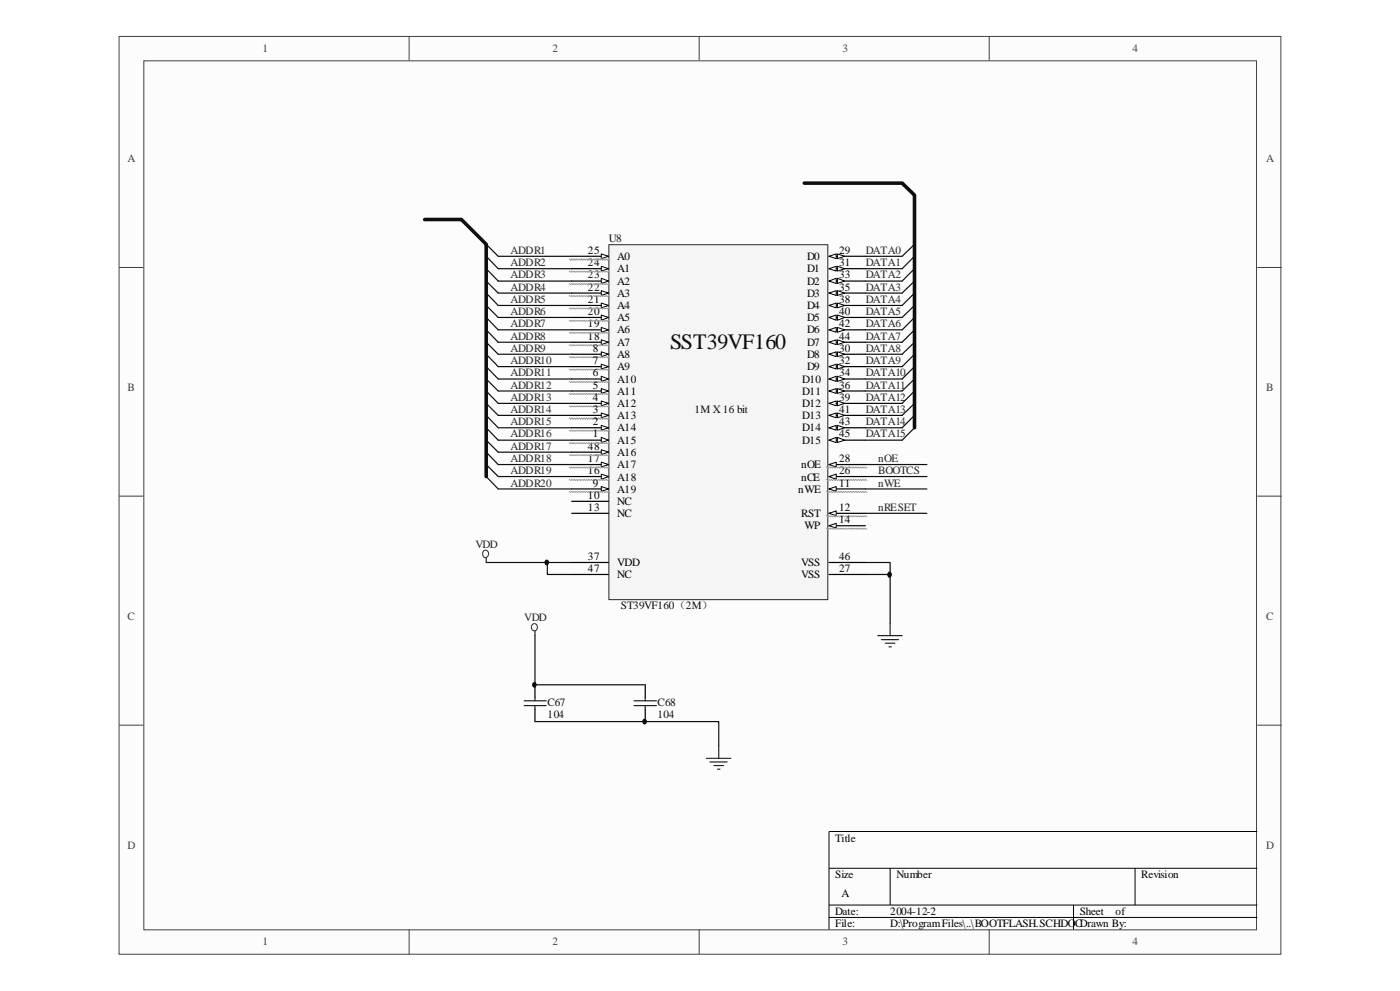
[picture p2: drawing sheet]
<svg xmlns="http://www.w3.org/2000/svg" width="297mm" height="210mm" viewBox="0 0 297 210" stroke-linecap="round" stroke-linejoin="round" font-family="sans-serif">
<path d="M25.3 7.8h246.1v194.3h-246.1z" fill="#fcfcfc"/>
<path d="M25.2 7.7h246.2v194.4h-246.2z" fill="none" stroke="#404040" stroke-width=".21"/>
<path d="M30.6 13h235.7v183.9h-235.7z" fill="#fcfcfc"/>
<g fill="none" stroke="#404040" stroke-width=".21">
<path d="M30.5 12.9h235.8v184h-235.8zM86.7 7.6v5.2M148.2 7.6v5.2M209.6 7.6v5.2M25.2 56.7h5.2M266.4 56.7h5.2M25.2 105.1h5.2M266.4 105.1h5.2M25.2 153.6h5.2M266.4 153.6h5.2M86.7 196.9v5.2M148.2 196.9v5.2"/>
<path d="M209.6 196.9v5.2"/>
</g>
<path d="M266.4 176.1h-90.7v20.8M175.7 183.9h90.7M175.7 191.7h90.7M175.7 194.3h90.7M188.6 183.9v7.8M227.5 191.7v5.2M240.5 183.9v7.8" fill="none" stroke="#000" stroke-width=".21"/>
<g fill="none" stroke="#0e0e0e" stroke-width=".25">
<path d="M193.8 51.7l-2.6 2.6h-7.8M193.8 54.3l-2.6 2.6h-7.8M193.8 56.9l-2.6 2.6h-7.8M193.8 59.5l-2.6 2.6h-7.8M193.8 62.1l-2.6 2.6h-7.8M193.8 64.7l-2.6 2.5h-7.8M193.8 67.2l-2.6 2.7h-7.8M193.8 69.9l-2.6 2.6h-7.8M193.8 72.5l-2.6 2.5h-7.8M193.8 75l-2.6 2.7h-7.8M193.8 77.7l-2.6 2.6h-7.8M183.4 98.4h13"/>
<path d="M193.8 80.3l-2.6 2.5h-7.8M193.8 82.8l-2.6 2.6h-7.8M193.8 85.4l-2.6 2.6h-7.8M193.8 88l-2.6 2.6h-7.8M193.8 90.6l-2.6 2.6h-7.8M103 119.1h18.2M183.4 119.1h5.2v13M183.4 100.9h13M183.4 103.6h13M113.4 134.6v10.4h23.3M183.4 121.7h5.2M113.4 152.8h38.9v5.2"/>
</g>
<path d="M102.4 116.7a.75 .75 0 0 1 1.2 .3 .75 .75 0 0 1-.5 1.1 .77 .77 0 0 1-.8-.5 .77 .77 0 0 1 .1-.9zM112.8 132.3a.68 .68 0 0 1 .9 .1 .68 .68 0 0 1 0 .9 .68 .68 0 0 1-.9 .1 .9 .9 0 0 1 0-1.1z" fill="none" stroke="#262626" stroke-width=".21"/>
<path d="M103 118.1v1M113.4 133.6v1M186 134.6h5.2M186.8 135.5h3.6M187.6 136.2h2.1M188.4 137h.5M188.6 132.1v2.5M152.3 158v2.6M149.7 160.6h5.2M150.5 161.4h3.6M151.3 162.2h2M152.1 162.9h.5" fill="none" stroke="#262626" stroke-width=".25"/>
<path d="M170.4 38.8h20.8l2.6 2.5v49.3" fill="none" stroke="#0e0e0e" stroke-width=".76"/>
<path d="M113.4 145v2.7M113.4 150.2v2.6M136.7 145v2.7M136.7 150.2v2.6" fill="none" stroke="#000" stroke-width=".25"/>
<path d="M111.1 148.4h4.6M111.1 149.5h4.6M113.4 147.7v.7M113.4 149.5v.7M134.4 148.4h4.7M134.4 149.5h4.7M136.7 147.7v.7M136.7 149.5v.7" fill="none" stroke="#1c1c1c" stroke-width=".25"/>
<path d="M129.1 51.9h46.3v75.1h-46.3z" fill="#f5f5f5"/>
<path d="M129 51.8h46.4v75.2h-46.4z" fill="none" stroke="#262626" stroke-width=".21"/>
<path d="M121.2 100.9h7.7" fill="none" stroke="#000" stroke-width=".25"/>
<path d="M127.4 100.4l1.5 .5-1.5 .6z" fill-rule="evenodd" fill="#fcfcfc" stroke="#000" stroke-width=".21"/>
<path d="M120.6 101.5l.3 .3 .3-.3 .2 .3 .3-.3 .2 .3 .3-.3 .2 .3 .4-.3 .2 .3 .3-.3 .2 .3 .3-.3 .2 .3 .3-.3 .2 .3 .3-.3 .3 .3 .2-.3 .3 .3 .2-.3 .3 .3 .2-.3 .4 .3 .2-.3 .3 .3 .2-.3 .3 .3 .2-.3 .3 .3 .2-.3 .3 .3 .2-.3 .3 .3" fill="none" stroke="#9f9f9f" stroke-width=".21"/>
<path d="M121.2 98.4h7.7" fill="none" stroke="#000" stroke-width=".25"/>
<path d="M127.4 97.9l1.5 .5-1.5 .5z" fill-rule="evenodd" fill="#fcfcfc" stroke="#000" stroke-width=".21"/>
<path d="M120.6 98.9l.3 .3 .3-.3 .2 .3 .3-.3 .2 .3 .3-.3 .2 .3 .4-.3 .2 .3 .3-.3 .2 .3 .3-.3 .2 .3 .3-.3 .2 .3 .3-.3 .3 .3 .2-.3 .3 .3 .2-.3 .3 .3 .2-.3 .4 .3 .2-.3 .3 .3 .2-.3 .3 .3 .2-.3 .3 .3 .2-.3 .3 .3 .2-.3 .3 .3" fill="none" stroke="#9f9f9f" stroke-width=".21"/>
<path d="M121.2 72.5h7.7" fill="none" stroke="#000" stroke-width=".25"/>
<path d="M127.4 72l1.5 .5-1.5 .5z" fill-rule="evenodd" fill="#fcfcfc" stroke="#000" stroke-width=".21"/>
<path d="M120.6 73l.3 .3 .3-.3 .2 .3 .3-.3 .2 .3 .3-.3 .2 .3 .4-.3 .2 .3 .3-.3 .2 .3 .3-.3 .2 .3 .3-.3 .2 .3 .3-.3 .3 .3 .2-.3 .3 .3 .2-.3 .3 .3 .2-.3 .4 .3 .2-.3 .3 .3 .2-.3 .3 .3 .2-.3 .3 .3 .2-.3 .3 .3 .2-.3 .3 .3" fill="none" stroke="#9f9f9f" stroke-width=".21"/>
<path d="M121.2 69.9h7.7" fill="none" stroke="#000" stroke-width=".25"/>
<path d="M127.4 69.4l1.5 .5-1.5 .5z" fill-rule="evenodd" fill="#fcfcfc" stroke="#000" stroke-width=".21"/>
<path d="M120.6 70.4l.3 .2 .3-.2 .2 .2 .3-.2 .2 .2 .3-.2 .2 .2 .4-.2 .2 .2 .3-.2 .2 .2 .3-.2 .2 .2 .3-.2 .2 .2 .3-.2 .3 .2 .2-.2 .3 .2 .2-.2 .3 .2 .2-.2 .4 .2 .2-.2 .3 .2 .2-.2 .3 .2 .2-.2 .3 .2 .2-.2 .3 .2 .2-.2 .3 .2" fill="none" stroke="#9f9f9f" stroke-width=".21"/>
<path d="M121.2 67.2h7.7" fill="none" stroke="#000" stroke-width=".25"/>
<path d="M127.4 66.7l1.5 .5-1.5 .6z" fill-rule="evenodd" fill="#fcfcfc" stroke="#000" stroke-width=".21"/>
<path d="M120.6 67.8l.3 .3 .3-.3 .2 .3 .3-.3 .2 .3 .3-.3 .2 .3 .4-.3 .2 .3 .3-.3 .2 .3 .3-.3 .2 .3 .3-.3 .2 .3 .3-.3 .3 .3 .2-.3 .3 .3 .2-.3 .3 .3 .2-.3 .4 .3 .2-.3 .3 .3 .2-.3 .3 .3 .2-.3 .3 .3 .2-.3 .3 .3 .2-.3 .3 .3" fill="none" stroke="#9f9f9f" stroke-width=".21"/>
<path d="M121.2 64.7h7.7" fill="none" stroke="#000" stroke-width=".25"/>
<path d="M127.4 64.2l1.5 .5-1.5 .5z" fill-rule="evenodd" fill="#fcfcfc" stroke="#000" stroke-width=".21"/>
<path d="M120.6 65.2l.3 .3 .3-.3 .2 .3 .3-.3 .2 .3 .3-.3 .2 .3 .4-.3 .2 .3 .3-.3 .2 .3 .3-.3 .2 .3 .3-.3 .2 .3 .3-.3 .3 .3 .2-.3 .3 .3 .2-.3 .3 .3 .2-.3 .4 .3 .2-.3 .3 .3 .2-.3 .3 .3 .2-.3 .3 .3 .2-.3 .3 .3 .2-.3 .3 .3" fill="none" stroke="#9f9f9f" stroke-width=".21"/>
<path d="M121.2 62.1h7.7" fill="none" stroke="#000" stroke-width=".25"/>
<path d="M127.4 61.6l1.5 .5-1.5 .5z" fill-rule="evenodd" fill="#fcfcfc" stroke="#000" stroke-width=".21"/>
<path d="M120.6 62.6l.3 .2 .3-.2 .2 .2 .3-.2 .2 .2 .3-.2 .2 .2 .4-.2 .2 .2 .3-.2 .2 .2 .3-.2 .2 .2 .3-.2 .2 .2 .3-.2 .3 .2 .2-.2 .3 .2 .2-.2 .3 .2 .2-.2 .4 .2 .2-.2 .3 .2 .2-.2 .3 .2 .2-.2 .3 .2 .2-.2 .3 .2 .2-.2 .3 .2" fill="none" stroke="#9f9f9f" stroke-width=".21"/>
<path d="M121.2 59.5h7.7" fill="none" stroke="#000" stroke-width=".25"/>
<path d="M127.4 58.9l1.5 .6-1.5 .5z" fill-rule="evenodd" fill="#fcfcfc" stroke="#000" stroke-width=".21"/>
<path d="M120.6 60l.3 .3 .3-.3 .2 .3 .3-.3 .2 .3 .3-.3 .2 .3 .4-.3 .2 .3 .3-.3 .2 .3 .3-.3 .2 .3 .3-.3 .2 .3 .3-.3 .3 .3 .2-.3 .3 .3 .2-.3 .3 .3 .2-.3 .4 .3 .2-.3 .3 .3 .2-.3 .3 .3 .2-.3 .3 .3 .2-.3 .3 .3 .2-.3 .3 .3" fill="none" stroke="#9f9f9f" stroke-width=".21"/>
<path d="M121.2 56.9h7.7" fill="none" stroke="#000" stroke-width=".25"/>
<path d="M127.4 56.4l1.5 .5-1.5 .5z" fill-rule="evenodd" fill="#fcfcfc" stroke="#000" stroke-width=".21"/>
<path d="M120.6 57.4l.3 .3 .3-.3 .2 .3 .3-.3 .2 .3 .3-.3 .2 .3 .4-.3 .2 .3 .3-.3 .2 .3 .3-.3 .2 .3 .3-.3 .2 .3 .3-.3 .3 .3 .2-.3 .3 .3 .2-.3 .3 .3 .2-.3 .4 .3 .2-.3 .3 .3 .2-.3 .3 .3 .2-.3 .3 .3 .2-.3 .3 .3 .2-.3 .3 .3" fill="none" stroke="#9f9f9f" stroke-width=".21"/>
<path d="M121.2 54.3h7.7" fill="none" stroke="#000" stroke-width=".25"/>
<path d="M127.4 53.8l1.5 .5-1.5 .5z" fill-rule="evenodd" fill="#fcfcfc" stroke="#000" stroke-width=".21"/>
<path d="M120.6 54.8l.3 .3 .3-.3 .2 .3 .3-.3 .2 .3 .3-.3 .2 .3 .4-.3 .2 .3 .3-.3 .2 .3 .3-.3 .2 .3 .3-.3 .2 .3 .3-.3 .3 .3 .2-.3 .3 .3 .2-.3 .3 .3 .2-.3 .4 .3 .2-.3 .3 .3 .2-.3 .3 .3 .2-.3 .3 .3 .2-.3 .3 .3 .2-.3 .3 .3" fill="none" stroke="#9f9f9f" stroke-width=".21"/>
<path d="M175.7 100.9h7.7" fill="none" stroke="#000" stroke-width=".25"/>
<path d="M175.7 100.9l1.5-.5v1.1z" fill-rule="evenodd" fill="#fcfcfc" stroke="#000" stroke-width=".21"/>
<path d="M175.1 101.5l.3 .3 .3-.3 .2 .3 .3-.3 .2 .3 .3-.3 .3 .3 .2-.3 .3 .3 .2-.3 .3 .3 .2-.3 .3 .3 .2-.3 .3 .3 .2-.3 .4 .3 .2-.3 .3 .3 .2-.3 .3 .3 .2-.3 .3 .3 .3-.3 .2 .3 .3-.3 .2 .3 .3-.3 .2 .3 .3-.3 .2 .3 .3-.3 .3 .3" fill="none" stroke="#9f9f9f" stroke-width=".21"/>
<path d="M175.7 98.4h7.7M175.7 121.7h7.7" fill="none" stroke="#000" stroke-width=".25"/>
<path d="M175.7 98.4l1.5-.5v1z" fill-rule="evenodd" fill="#fcfcfc" stroke="#000" stroke-width=".21"/>
<path d="M175.1 98.9l.3 .3 .3-.3 .2 .3 .3-.3 .2 .3 .3-.3 .3 .3 .2-.3 .3 .3 .2-.3 .3 .3 .2-.3 .3 .3 .2-.3 .3 .3 .2-.3 .4 .3 .2-.3 .3 .3 .2-.3 .3 .3 .2-.3 .3 .3 .3-.3 .2 .3 .3-.3 .2 .3 .3-.3 .2 .3 .3-.3 .2 .3 .3-.3 .3 .3" fill="none" stroke="#9f9f9f" stroke-width=".21"/>
<path d="M175.7 54.3h7.7" fill="none" stroke="#000" stroke-width=".25"/>
<g fill="#fcfcfc" stroke="#000" stroke-width=".21">
<path d="M175.7 54.3l1.5-.5v1z" fill-rule="evenodd"/>
<path d="M177.5 53.8l1.5 .5-1.5 .5z" fill-rule="evenodd"/>
</g>
<path d="M175.7 75h7.7" fill="none" stroke="#000" stroke-width=".25"/>
<g fill="#fcfcfc" stroke="#000" stroke-width=".21">
<path d="M175.7 75l1.5-.5v1z" fill-rule="evenodd"/>
<path d="M177.5 74.5l1.5 .5-1.5 .5z" fill-rule="evenodd"/>
</g>
<path d="M175.7 56.9h7.7" fill="none" stroke="#000" stroke-width=".25"/>
<g fill="#fcfcfc" stroke="#000" stroke-width=".21">
<path d="M175.7 56.9l1.5-.5v1z" fill-rule="evenodd"/>
<path d="M177.5 56.4l1.5 .5-1.5 .5z" fill-rule="evenodd"/>
</g>
<path d="M175.7 77.7h7.7" fill="none" stroke="#000" stroke-width=".25"/>
<g fill="#fcfcfc" stroke="#000" stroke-width=".21">
<path d="M175.7 77.7l1.5-.6v1.1z" fill-rule="evenodd"/>
<path d="M177.5 77.1l1.5 .6-1.5 .5z" fill-rule="evenodd"/>
</g>
<path d="M175.7 59.5h7.7" fill="none" stroke="#000" stroke-width=".25"/>
<g fill="#fcfcfc" stroke="#000" stroke-width=".21">
<path d="M175.7 59.5l1.5-.6v1.1z" fill-rule="evenodd"/>
<path d="M177.5 58.9l1.5 .6-1.5 .5z" fill-rule="evenodd"/>
</g>
<path d="M175.7 80.3h7.7" fill="none" stroke="#000" stroke-width=".25"/>
<g fill="#fcfcfc" stroke="#000" stroke-width=".21">
<path d="M175.7 80.3l1.5-.6v1.1z" fill-rule="evenodd"/>
<path d="M177.5 79.7l1.5 .6-1.5 .5z" fill-rule="evenodd"/>
</g>
<path d="M175.7 62.1h7.7" fill="none" stroke="#000" stroke-width=".25"/>
<g fill="#fcfcfc" stroke="#000" stroke-width=".21">
<path d="M175.7 62.1l1.5-.5v1z" fill-rule="evenodd"/>
<path d="M177.5 61.6l1.5 .5-1.5 .5z" fill-rule="evenodd"/>
</g>
<path d="M175.7 64.7h7.7M121.2 119.1h7.7" fill="none" stroke="#000" stroke-width=".25"/>
<g fill="#fcfcfc" stroke="#000" stroke-width=".21">
<path d="M175.7 64.7l1.5-.5v1z" fill-rule="evenodd"/>
<path d="M177.5 64.2l1.5 .5-1.5 .5z" fill-rule="evenodd"/>
</g>
<path d="M175.7 85.4h7.7" fill="none" stroke="#000" stroke-width=".25"/>
<g fill="#fcfcfc" stroke="#000" stroke-width=".21">
<path d="M175.7 85.4l1.5-.5v1.1z" fill-rule="evenodd"/>
<path d="M177.5 84.9l1.5 .5-1.5 .6z" fill-rule="evenodd"/>
</g>
<path d="M175.7 88h7.7" fill="none" stroke="#000" stroke-width=".25"/>
<g fill="#fcfcfc" stroke="#000" stroke-width=".21">
<path d="M175.7 88l1.5-.5v1z" fill-rule="evenodd"/>
<path d="M177.5 87.5l1.5 .5-1.5 .5z" fill-rule="evenodd"/>
</g>
<path d="M175.7 69.9h7.7" fill="none" stroke="#000" stroke-width=".25"/>
<g fill="#fcfcfc" stroke="#000" stroke-width=".21">
<path d="M175.7 69.9l1.5-.5v1z" fill-rule="evenodd"/>
<path d="M177.5 69.4l1.5 .5-1.5 .5z" fill-rule="evenodd"/>
</g>
<path d="M175.7 90.6h7.7" fill="none" stroke="#000" stroke-width=".25"/>
<g fill="#fcfcfc" stroke="#000" stroke-width=".21">
<path d="M175.7 90.6l1.5-.5v1z" fill-rule="evenodd"/>
<path d="M177.5 90.1l1.5 .5-1.5 .5z" fill-rule="evenodd"/>
</g>
<path d="M175.7 72.5h7.7" fill="none" stroke="#000" stroke-width=".25"/>
<g fill="#fcfcfc" stroke="#000" stroke-width=".21">
<path d="M175.7 72.5l1.5-.5v1z" fill-rule="evenodd"/>
<path d="M177.5 72l1.5 .5-1.5 .5z" fill-rule="evenodd"/>
</g>
<path d="M175.7 93.2h7.7" fill="none" stroke="#000" stroke-width=".25"/>
<g fill="#fcfcfc" stroke="#000" stroke-width=".21">
<path d="M175.7 93.2l1.5-.6v1.1z" fill-rule="evenodd"/>
<path d="M177.5 92.6l1.5 .6-1.5 .5z" fill-rule="evenodd"/>
</g>
<path d="M121.2 95.8h7.7M175.7 119.1h7.7" fill="none" stroke="#000" stroke-width=".25"/>
<path d="M127.4 95.3l1.5 .5-1.5 .5z" fill-rule="evenodd" fill="#fcfcfc" stroke="#000" stroke-width=".21"/>
<path d="M120.6 96.3l.3 .2 .3-.2 .2 .2 .3-.2 .2 .2 .3-.2 .2 .2 .4-.2 .2 .2 .3-.2 .2 .2 .3-.2 .2 .2 .3-.2 .2 .2 .3-.2 .3 .2 .2-.2 .3 .2 .2-.2 .3 .2 .2-.2 .4 .2 .2-.2 .3 .2 .2-.2 .3 .2 .2-.2 .3 .2 .2-.2 .3 .2 .2-.2 .3 .2" fill="none" stroke="#9f9f9f" stroke-width=".21"/>
<path d="M175.7 103.6h7.7" fill="none" stroke="#000" stroke-width=".25"/>
<path d="M175.7 103.6l1.5-.5v1z" fill-rule="evenodd" fill="#fcfcfc" stroke="#000" stroke-width=".21"/>
<path d="M175.1 104.1l.3 .2 .3-.2 .2 .2 .3-.2 .2 .2 .3-.2 .3 .2 .2-.2 .3 .2 .2-.2 .3 .2 .2-.2 .3 .2 .2-.2 .3 .2 .2-.2 .4 .2 .2-.2 .3 .2 .2-.2 .3 .2 .2-.2 .3 .2 .3-.2 .2 .2 .3-.2 .2 .2 .3-.2 .2 .2 .3-.2 .2 .2 .3-.2 .3 .2" fill="none" stroke="#9f9f9f" stroke-width=".21"/>
<path d="M121.2 103.6h7.7" fill="none" stroke="#000" stroke-width=".25"/>
<path d="M127.4 103.1l1.5 .5-1.5 .5z" fill-rule="evenodd" fill="#fcfcfc" stroke="#000" stroke-width=".21"/>
<path d="M120.6 104.1l.3 .2 .3-.2 .2 .2 .3-.2 .2 .2 .3-.2 .2 .2 .4-.2 .2 .2 .3-.2 .2 .2 .3-.2 .2 .2 .3-.2 .2 .2 .3-.2 .3 .2 .2-.2 .3 .2 .2-.2 .3 .2 .2-.2 .4 .2 .2-.2 .3 .2 .2-.2 .3 .2 .2-.2 .3 .2 .2-.2 .3 .2 .2-.2 .3 .2" fill="none" stroke="#9f9f9f" stroke-width=".21"/>
<path d="M121.2 75h7.7" fill="none" stroke="#000" stroke-width=".25"/>
<path d="M127.4 74.5l1.5 .5-1.5 .5z" fill-rule="evenodd" fill="#fcfcfc" stroke="#000" stroke-width=".21"/>
<path d="M120.6 75.5l.3 .3 .3-.3 .2 .3 .3-.3 .2 .3 .3-.3 .2 .3 .4-.3 .2 .3 .3-.3 .2 .3 .3-.3 .2 .3 .3-.3 .2 .3 .3-.3 .3 .3 .2-.3 .3 .3 .2-.3 .3 .3 .2-.3 .4 .3 .2-.3 .3 .3 .2-.3 .3 .3 .2-.3 .3 .3 .2-.3 .3 .3 .2-.3 .3 .3" fill="none" stroke="#9f9f9f" stroke-width=".21"/>
<path d="M121.2 77.7h7.7" fill="none" stroke="#000" stroke-width=".25"/>
<path d="M127.4 77.1l1.5 .6-1.5 .5z" fill-rule="evenodd" fill="#fcfcfc" stroke="#000" stroke-width=".21"/>
<path d="M120.6 78.2l.3 .2 .3-.2 .2 .2 .3-.2 .2 .2 .3-.2 .2 .2 .4-.2 .2 .2 .3-.2 .2 .2 .3-.2 .2 .2 .3-.2 .2 .2 .3-.2 .3 .2 .2-.2 .3 .2 .2-.2 .3 .2 .2-.2 .4 .2 .2-.2 .3 .2 .2-.2 .3 .2 .2-.2 .3 .2 .2-.2 .3 .2 .2-.2 .3 .2" fill="none" stroke="#9f9f9f" stroke-width=".21"/>
<path d="M121.2 80.3h7.7" fill="none" stroke="#000" stroke-width=".25"/>
<path d="M127.4 79.7l1.5 .6-1.5 .5z" fill-rule="evenodd" fill="#fcfcfc" stroke="#000" stroke-width=".21"/>
<path d="M120.6 80.8l.3 .2 .3-.2 .2 .2 .3-.2 .2 .2 .3-.2 .2 .2 .4-.2 .2 .2 .3-.2 .2 .2 .3-.2 .2 .2 .3-.2 .2 .2 .3-.2 .3 .2 .2-.2 .3 .2 .2-.2 .3 .2 .2-.2 .4 .2 .2-.2 .3 .2 .2-.2 .3 .2 .2-.2 .3 .2 .2-.2 .3 .2 .2-.2 .3 .2" fill="none" stroke="#9f9f9f" stroke-width=".21"/>
<path d="M121.2 82.8h7.7" fill="none" stroke="#000" stroke-width=".25"/>
<path d="M127.4 82.3l1.5 .5-1.5 .5z" fill-rule="evenodd" fill="#fcfcfc" stroke="#000" stroke-width=".21"/>
<path d="M120.6 83.3l.3 .3 .3-.3 .2 .3 .3-.3 .2 .3 .3-.3 .2 .3 .4-.3 .2 .3 .3-.3 .2 .3 .3-.3 .2 .3 .3-.3 .2 .3 .3-.3 .3 .3 .2-.3 .3 .3 .2-.3 .3 .3 .2-.3 .4 .3 .2-.3 .3 .3 .2-.3 .3 .3 .2-.3 .3 .3 .2-.3 .3 .3 .2-.3 .3 .3" fill="none" stroke="#9f9f9f" stroke-width=".21"/>
<path d="M121.2 85.4h7.7" fill="none" stroke="#000" stroke-width=".25"/>
<path d="M127.4 84.9l1.5 .5-1.5 .6z" fill-rule="evenodd" fill="#fcfcfc" stroke="#000" stroke-width=".21"/>
<path d="M120.6 86l.3 .2 .3-.2 .2 .2 .3-.2 .2 .2 .3-.2 .2 .2 .4-.2 .2 .2 .3-.2 .2 .2 .3-.2 .2 .2 .3-.2 .2 .2 .3-.2 .3 .2 .2-.2 .3 .2 .2-.2 .3 .2 .2-.2 .4 .2 .2-.2 .3 .2 .2-.2 .3 .2 .2-.2 .3 .2 .2-.2 .3 .2 .2-.2 .3 .2" fill="none" stroke="#9f9f9f" stroke-width=".21"/>
<path d="M121.2 88h7.7" fill="none" stroke="#000" stroke-width=".25"/>
<path d="M127.4 87.5l1.5 .5-1.5 .5z" fill-rule="evenodd" fill="#fcfcfc" stroke="#000" stroke-width=".21"/>
<path d="M120.6 88.5l.3 .3 .3-.3 .2 .3 .3-.3 .2 .3 .3-.3 .2 .3 .4-.3 .2 .3 .3-.3 .2 .3 .3-.3 .2 .3 .3-.3 .2 .3 .3-.3 .3 .3 .2-.3 .3 .3 .2-.3 .3 .3 .2-.3 .4 .3 .2-.3 .3 .3 .2-.3 .3 .3 .2-.3 .3 .3 .2-.3 .3 .3 .2-.3 .3 .3" fill="none" stroke="#9f9f9f" stroke-width=".21"/>
<path d="M121.2 90.6h7.7" fill="none" stroke="#000" stroke-width=".25"/>
<path d="M127.4 90.1l1.5 .5-1.5 .5z" fill-rule="evenodd" fill="#fcfcfc" stroke="#000" stroke-width=".21"/>
<path d="M120.6 91.1l.3 .3 .3-.3 .2 .3 .3-.3 .2 .3 .3-.3 .2 .3 .4-.3 .2 .3 .3-.3 .2 .3 .3-.3 .2 .3 .3-.3 .2 .3 .3-.3 .3 .3 .2-.3 .3 .3 .2-.3 .3 .3 .2-.3 .4 .3 .2-.3 .3 .3 .2-.3 .3 .3 .2-.3 .3 .3 .2-.3 .3 .3 .2-.3 .3 .3" fill="none" stroke="#9f9f9f" stroke-width=".21"/>
<path d="M121.2 93.2h7.7" fill="none" stroke="#000" stroke-width=".25"/>
<path d="M127.4 92.6l1.5 .6-1.5 .5z" fill-rule="evenodd" fill="#fcfcfc" stroke="#000" stroke-width=".21"/>
<path d="M120.6 93.7l.3 .3 .3-.3 .2 .3 .3-.3 .2 .3 .3-.3 .2 .3 .4-.3 .2 .3 .3-.3 .2 .3 .3-.3 .2 .3 .3-.3 .2 .3 .3-.3 .3 .3 .2-.3 .3 .3 .2-.3 .3 .3 .2-.3 .4 .3 .2-.3 .3 .3 .2-.3 .3 .3 .2-.3 .3 .3 .2-.3 .3 .3 .2-.3 .3 .3" fill="none" stroke="#9f9f9f" stroke-width=".21"/>
<path d="M175.7 67.2h7.7" fill="none" stroke="#000" stroke-width=".25"/>
<g fill="#fcfcfc" stroke="#000" stroke-width=".21">
<path d="M175.7 67.2l1.5-.5v1.1z" fill-rule="evenodd"/>
<path d="M177.5 66.7l1.5 .5-1.5 .6z" fill-rule="evenodd"/>
</g>
<path d="M175.7 82.8h7.7" fill="none" stroke="#000" stroke-width=".25"/>
<g fill="#fcfcfc" stroke="#000" stroke-width=".21">
<path d="M175.7 82.8l1.5-.5v1z" fill-rule="evenodd"/>
<path d="M177.5 82.3l1.5 .5-1.5 .5z" fill-rule="evenodd"/>
</g>
<path d="M121.2 106.2h7.7M175.7 108.7h7.7M121.2 121.7h7.7" fill="none" stroke="#000" stroke-width=".25"/>
<path d="M175.7 108.7l1.5-.5v1z" fill-rule="evenodd" fill="#fcfcfc" stroke="#000" stroke-width=".21"/>
<path d="M175.1 109.2l.3 .3 .3-.3 .2 .3 .3-.3 .2 .3 .3-.3 .3 .3 .2-.3 .3 .3 .2-.3 .3 .3 .2-.3 .3 .3 .2-.3 .3 .3 .2-.3 .4 .3 .2-.3 .3 .3 .2-.3 .3 .3 .2-.3 .3 .3 .3-.3 .2 .3 .3-.3 .2 .3 .3-.3 .2 .3 .3-.3 .2 .3 .3-.3 .3 .3" fill="none" stroke="#9f9f9f" stroke-width=".21"/>
<path d="M175.7 111.4h7.7" fill="none" stroke="#000" stroke-width=".25"/>
<path d="M175.7 111.4l1.5-.6v1.1z" fill-rule="evenodd" fill="#fcfcfc" stroke="#000" stroke-width=".21"/>
<path d="M175.1 111.9l.3 .2 .3-.2 .2 .2 .3-.2 .2 .2 .3-.2 .3 .2 .2-.2 .3 .2 .2-.2 .3 .2 .2-.2 .3 .2 .2-.2 .3 .2 .2-.2 .4 .2 .2-.2 .3 .2 .2-.2 .3 .2 .2-.2 .3 .2 .3-.2 .2 .2 .3-.2 .2 .2 .3-.2 .2 .2 .3-.2 .2 .2 .3-.2 .3 .2" fill="none" stroke="#9f9f9f" stroke-width=".21"/>
<path d="M121.2 108.7h7.7" fill="none" stroke="#000" stroke-width=".25"/>
<g fill="none" stroke="#0e0e0e" stroke-width=".25">
<path d="M103 51.7l2.6 2.6h15.6M103 54.3l2.6 2.6h15.6M103 56.9l2.6 2.6h15.6M103 59.5l2.6 2.6h15.6M103 62.1l2.6 2.6h15.6M103 64.7l2.6 2.5h15.6M103 67.2l2.6 2.7h15.6M103 69.9l2.6 2.6h15.6M103 72.5l2.6 2.5h15.6M103 75l2.6 2.7h15.6M103 77.7l2.6 2.6h15.6M103 80.3l2.6 2.5h15.6"/>
<path d="M103 82.8l2.6 2.6h15.6M103 85.4l2.6 2.6h15.6M103 88l2.6 2.6h15.6M103 90.6l2.6 2.6h15.6M103 93.2l2.6 2.6h15.6M103 95.8l2.6 2.6h15.6M103 98.4l2.6 2.5h15.6M103 100.9l2.6 2.7h15.6M116 119.1v2.6h5.2M183.4 108.7h13"/>
</g>
<path d="M90 46.5h7.8l5.2 5.2v49.2" fill="none" stroke="#0e0e0e" stroke-width=".76"/>
<g fill="#0e0e0e" stroke="#0e0e0e" stroke-width=".21">
<path d="M113.1 144.6a.45 .45 0 0 1 .5 .4 .45 .45 0 0 1-.5 .5 .57 .57 0 0 1 0-.9z" fill-rule="evenodd"/>
<path d="M115.7 118.7h.3a.55 .55 0 0 1 .2 .5 .55 .55 0 0 1-.4 .4 .58 .58 0 0 1-.1-.9z" fill-rule="evenodd"/>
<path d="M136.4 152.4h.4a.55 .55 0 0 1 .2 .5 .55 .55 0 0 1-.4 .4 .58 .58 0 0 1-.2-.9z" fill-rule="evenodd"/>
<path d="M188.3 121.2h.2a.52 .52 0 0 1 .4 .6 .52 .52 0 0 1-.6 .4 .72 .72 0 0 1 0-1z" fill-rule="evenodd"/>
</g>
<text font-size="4.7" fill="#0e0e0e" x="142" y="74">SST39VF160</text>
<g font-size="2.4" fill="#404040">
<text x="55.6" y="11">1</text>
<text x="117.1" y="11">2</text>
<text x="178.6" y="11">3</text>
<text x="240" y="11">4</text>
<text x="27" y="34.4">A</text>
<text x="268.3" y="34.4">A</text>
<text x="27" y="82.8">B</text>
<text x="268.3" y="82.8">B</text>
<text x="27" y="131.3">C</text>
<text x="268.3" y="131.3">C</text>
<text x="27" y="179.8">D</text>
<text x="268.3" y="179.8">D</text>
<text x="55.6" y="200.3">1</text>
<text x="117.1" y="200.3">2</text>
<text x="178.6" y="200.3">3</text>
<text x="240" y="200.3">4</text>
</g>
<g font-size="2.4" fill="#262626">
<text x="108.2" y="53.8">ADDR1</text>
<text x="183.5" y="53.8">DATA0</text>
<text x="108.2" y="56.4">ADDR2</text>
<text x="108.2" y="58.9">ADDR3</text>
<text x="183.5" y="56.4">DATA1</text>
<text x="183.5" y="58.9">DATA2</text>
<text x="108.2" y="61.6">ADDR4</text>
<text x="108.2" y="64.2">ADDR5</text>
<text x="183.5" y="61.6">DATA3</text>
<text x="183.5" y="64.2">DATA4</text>
<text x="108.2" y="66.7">ADDR6</text>
<text x="108.2" y="69.4">ADDR7</text>
<text x="108.2" y="72">ADDR8</text>
<text x="183.5" y="66.7">DATA5</text>
<text x="183.5" y="69.4">DATA6</text>
<text x="183.5" y="72">DATA7</text>
<text x="108.2" y="74.5">ADDR9</text>
<text x="108.2" y="77.1">ADDR10</text>
<text x="183.5" y="74.5">DATA8</text>
<text x="183.5" y="77.1">DATA9</text>
<text x="108.2" y="79.7">ADDR11</text>
<text x="108.2" y="82.3">ADDR12</text>
<text x="183.5" y="79.7">DATA10</text>
<text x="183.5" y="82.3">DATA11</text>
<text x="108.2" y="84.9">ADDR13</text>
<text x="108.2" y="87.5">ADDR14</text>
<text x="183.5" y="84.9">DATA12</text>
<text x="183.5" y="87.5">DATA13</text>
<text x="108.2" y="90.1">ADDR15</text>
<text x="108.2" y="92.6">ADDR16</text>
<text x="108.2" y="95.3">ADDR17</text>
<text x="183.5" y="90.1">DATA14</text>
<text x="183.5" y="92.6">DATA15</text>
<text x="108.2" y="97.9">ADDR18</text>
<text x="108.2" y="100.4">ADDR19</text>
<text x="186.1" y="97.9">nOE</text>
<text x="186.1" y="100.4">BOOTCS</text>
<text x="108.2" y="103.1">ADDR20</text>
<text x="186.1" y="103.1">nWE</text>
<text x="186.1" y="108.2">nRESET</text>
<text x="100.8" y="116">VDD</text>
<text x="111.1" y="131.6">VDD</text>
</g>
<g font-size="2.4">
<text x="124.5" y="53.8">25</text>
<text x="177.8" y="53.8">29</text>
<text x="124.5" y="58.9">23</text>
<text x="124.5" y="56.4">24</text>
<text x="130.8" y="57.7">A1</text>
<text x="130.8" y="55.1">A0</text>
<text x="171" y="55.1">D0</text>
<text x="171" y="57.7">D1</text>
<text x="177.8" y="56.4">31</text>
<text x="177.8" y="58.9">33</text>
<text x="124.5" y="64.2">21</text>
<text x="124.5" y="61.6">22</text>
<text x="130.8" y="65.5">A4</text>
<text x="130.8" y="62.8">A3</text>
<text x="130.8" y="60.3">A2</text>
<text x="171" y="60.3">D2</text>
<text x="171" y="62.8">D3</text>
<text x="171" y="65.5">D4</text>
<text x="177.8" y="61.6">35</text>
<text x="177.8" y="64.2">38</text>
<text x="124.5" y="72">18</text>
<text x="124.5" y="69.4">19</text>
<text x="124.5" y="66.7">20</text>
<text x="130.8" y="70.6">A6</text>
<text x="130.8" y="68.1">A5</text>
<text x="171" y="70.6">D6</text>
<text x="171" y="68.1">D5</text>
<text x="177.8" y="69.4">42</text>
<text x="177.8" y="72">44</text>
<text x="177.8" y="66.7">40</text>
<text x="125.6" y="74.5">8</text>
<text x="125.6" y="77.1">7</text>
<text x="130.8" y="73.3">A7</text>
<text x="130.8" y="75.8">A8</text>
<text x="171" y="75.8">D8</text>
<text x="171" y="73.3">D7</text>
<text x="177.8" y="74.5">30</text>
<text x="177.8" y="77.1">32</text>
<text x="125.6" y="79.7">6</text>
<text x="125.6" y="82.3">5</text>
<text x="130.8" y="78.4">A9</text>
<text x="130.8" y="81">A10</text>
<text x="130.8" y="83.6">A11</text>
<text x="170" y="81">D10</text>
<text x="170" y="83.6">D11</text>
<text x="171" y="78.4">D9</text>
<text x="177.8" y="79.7">34</text>
<text x="177.8" y="82.3">36</text>
<text x="125.6" y="84.9">4</text>
<text x="125.6" y="87.5">3</text>
<text x="130.8" y="86.2">A12</text>
<text x="130.8" y="88.8">A13</text>
<text x="170" y="86.2">D12</text>
<text x="170" y="88.8">D13</text>
<text x="177.8" y="84.9">39</text>
<text x="177.8" y="87.5">41</text>
<text x="124.5" y="95.3">48</text>
<text x="125.6" y="90.1">2</text>
<text x="125.6" y="92.6">1</text>
<text x="130.8" y="91.4">A14</text>
<text x="130.8" y="94">A15</text>
<text x="170" y="91.4">D14</text>
<text x="170" y="94">D15</text>
<text x="177.8" y="90.1">43</text>
<text x="177.8" y="92.6">45</text>
<text x="124.5" y="100.4">16</text>
<text x="124.5" y="97.9">17</text>
<text x="130.8" y="101.8">A18</text>
<text x="130.8" y="99.2">A17</text>
<text x="130.8" y="96.5">A16</text>
<text x="169.8" y="101.8">nCE</text>
<text x="169.8" y="99.2">nOE</text>
<text x="177.8" y="100.4">26</text>
<text x="177.8" y="97.9">28</text>
<text x="124.5" y="105.7">10</text>
<text x="125.6" y="103.1">9</text>
<text x="130.8" y="104.3">A19</text>
<text x="130.8" y="106.9">NC</text>
<text x="169.2" y="104.3">nWE</text>
<text x="177.8" y="103.1">11</text>
<text x="124.5" y="108.2">13</text>
<text x="130.8" y="109.5">NC</text>
<text x="169.8" y="109.5">RST</text>
<text x="170.5" y="112.1">WP</text>
<text x="177.8" y="108.2">12</text>
<text x="177.8" y="110.8">14</text>
<text x="124.5" y="118.6">37</text>
<text x="130.8" y="119.9">VDD</text>
<text x="169.8" y="119.9">VSS</text>
<text x="177.8" y="118.6">46</text>
<text x="124.5" y="121.2">47</text>
<text x="130.8" y="122.5">NC</text>
<text x="169.8" y="122.5">VSS</text>
<text x="177.8" y="121.2">27</text>
<text x="177" y="178.2">Title</text>
<text x="177" y="186">Size</text>
<text x="178.3" y="189.9">A</text>
<text x="190" y="186">Number</text>
<text x="241.8" y="186">Revision</text>
<text x="177" y="193.8">Date:</text>
<text x="177" y="196.4">File:</text>
<text x="188.6" y="193.8">2004-12-2</text>
<text x="188.6" y="196.4">D:\ProgramFiles\..\BOOTFLASH.SCHDO</text>
<text x="227.8" y="196.4">CDrawn By:</text>
<text x="228.9" y="193.8">Sheet</text>
<text x="236.4" y="193.8">of</text>
</g>
<g font-size="2.4" fill="#0e0e0e">
<text x="129" y="51.2">U8</text>
<text x="147.2" y="87.5">1M X 16 bit</text>
<text x="131.6" y="129">ST39VF160（2M）</text>
<text x="116" y="149.5">C67</text>
<text x="139.4" y="149.5">C68</text>
<text x="116" y="152.1">104</text>
<text x="139.4" y="152.1">104</text>
</g>
</svg>
